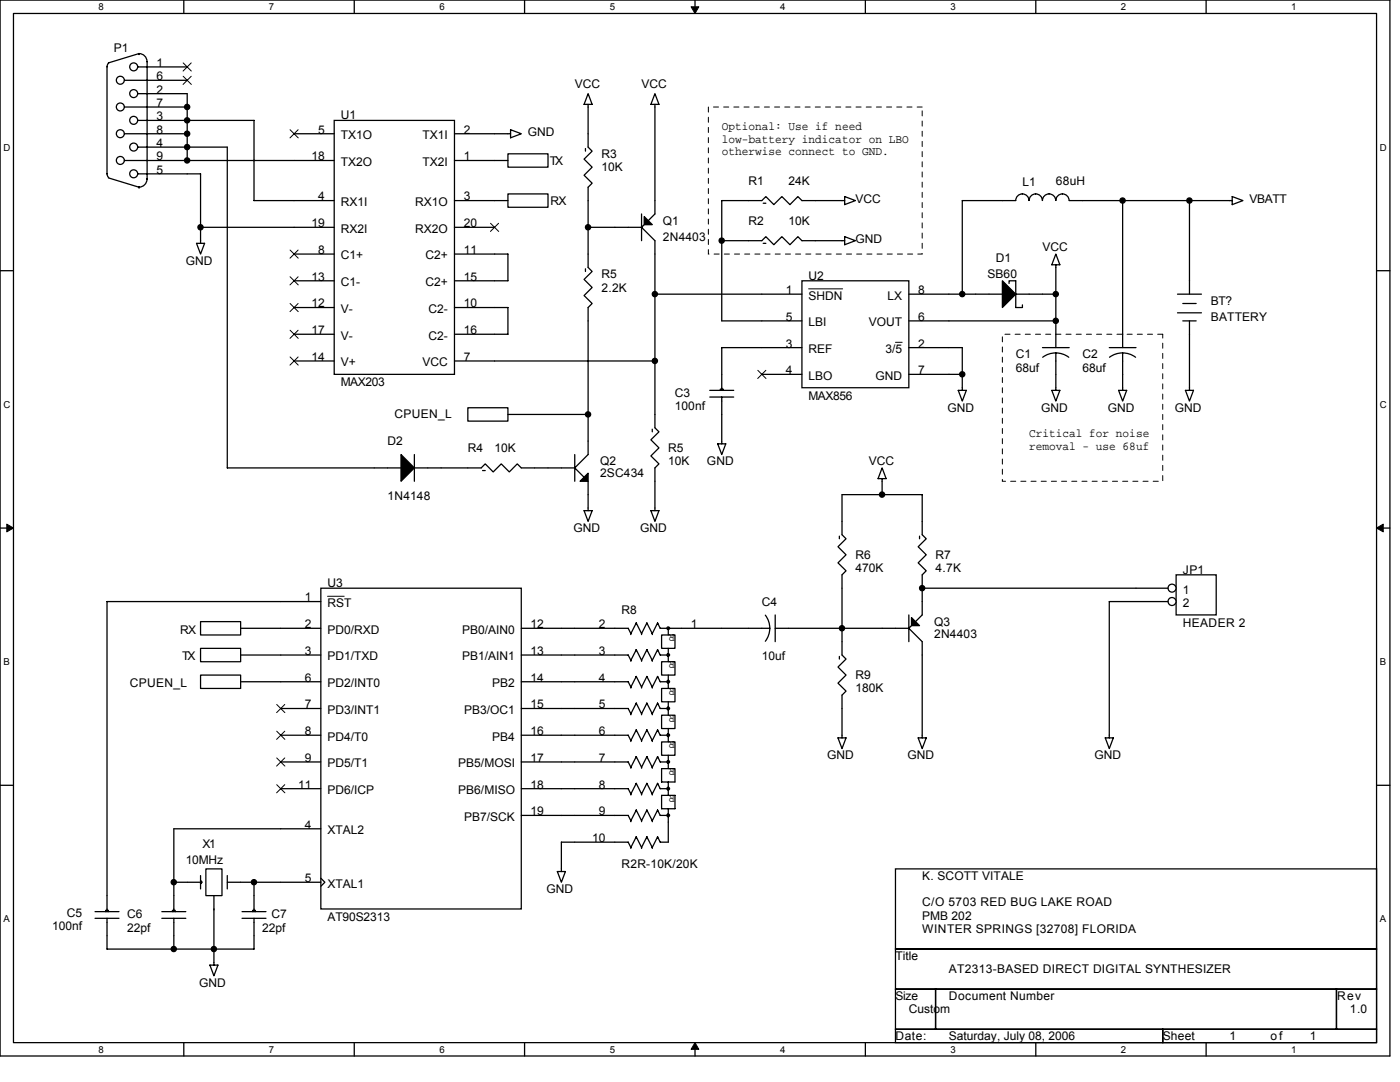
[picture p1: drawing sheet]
<svg xmlns="http://www.w3.org/2000/svg" width="279mm" height="216mm" viewBox="0 0 279 216" stroke-linecap="round" stroke-linejoin="round" font-family="sans-serif">
<path d="M0 0h277.4v210.7h-277.4zM2.7 2.7h272v205.3h-272z" fill="none" stroke="#000" stroke-width=".25"/>
<g fill="#fff">
<path d="M19.7 .3h1.1v2.1h-1.1z"/>
<path d="M19.7 208.3h1.1v2.2h-1.1z"/>
</g>
<path d="M36.7 0v2.7M36.7 208v2.7" fill="none" stroke="#000" stroke-width=".25"/>
<g fill="#fff">
<path d="M53.7 .3h1.1v2.1h-1.1z"/>
<path d="M53.7 208.3h1.1v2.2h-1.1z"/>
</g>
<path d="M70.7 0v2.7M70.7 208v2.7" fill="none" stroke="#000" stroke-width=".25"/>
<g fill="#fff">
<path d="M87.7 .3h1.1v2.1h-1.1z"/>
<path d="M87.7 208.3h1.1v2.2h-1.1z"/>
</g>
<path d="M104.7 0v2.7M104.7 208v2.7" fill="none" stroke="#000" stroke-width=".25"/>
<g fill="#fff">
<path d="M121.7 .3h1.1v2.1h-1.1z"/>
<path d="M121.7 208.3h1.1v2.2h-1.1z"/>
</g>
<path d="M138.7 0v2.7M138.7 208v2.7" fill="none" stroke="#000" stroke-width=".25"/>
<path d="M137.9 1.4h1.6l-.8 1.3zM138.7 208l.8 1.4h-1.6z" fill="#000" stroke="#000" stroke-width=".2"/>
<g fill="#fff">
<path d="M155.7 .3h1.1v2.1h-1.1z"/>
<path d="M155.7 208.3h1.1v2.2h-1.1z"/>
</g>
<path d="M172.7 0v2.7M172.7 208v2.7" fill="none" stroke="#000" stroke-width=".25"/>
<g fill="#fff">
<path d="M189.7 .3h1.1v2.1h-1.1z"/>
<path d="M189.7 208.3h1.1v2.2h-1.1z"/>
</g>
<path d="M206.7 0v2.7M206.7 208v2.7" fill="none" stroke="#000" stroke-width=".25"/>
<g fill="#fff">
<path d="M223.7 .3h1.1v2.1h-1.1z"/>
<path d="M223.7 208.3h1.1v2.2h-1.1z"/>
</g>
<path d="M240.7 0v2.7M240.7 208v2.7" fill="none" stroke="#000" stroke-width=".25"/>
<g fill="#fff">
<path d="M257.7 .3h1.1v2.1h-1.1z"/>
<path d="M257.7 208.3h1.1v2.2h-1.1z"/>
<path d="M.7 28.3h1.4v2.2h-1.4z"/>
<path d="M275.4 28.3h1.4v2.2h-1.4z"/>
<path d="M.7 79.7h1.4v2.1h-1.4z"/>
<path d="M275.4 79.7h1.4v2.1h-1.4z"/>
</g>
<path d="M0 54h2.7M274.7 54h2.7" fill="none" stroke="#000" stroke-width=".25"/>
<g fill="#fff">
<path d="M.7 131h1.3v2.2h-1.3z"/>
<path d="M275.4 131h1.3v2.2h-1.3z"/>
</g>
<path d="M0 105.4h2.7M274.7 105.4h2.7" fill="none" stroke="#000" stroke-width=".25"/>
<path d="M1.4 104.6l1.3 .8-1.3 .7zM274.7 105.4l1.4-.8v1.5z" fill="#000" stroke="#000" stroke-width=".2"/>
<g fill="#fff">
<path d="M.7 182.4h1.3v2.1h-1.3z"/>
<path d="M275.4 182.4h1.3v2.1h-1.3z"/>
</g>
<g fill="none" stroke="#000" stroke-width=".25">
<path d="M37.4 18.7v13.3h29.3M117.4 18.7l.8 2.1h-1.6zM130.7 18.7l.8 2.1h-1.6zM37.4 24h13.3v16h16M37.4 29.4h8v64h34.6M37.4 34.7h2.6v13.9M58.7 26.7h8M66.7 24h24v50.7h-24zM90.7 26.7h11.2M90.7 32h10.7M101.4 30.7h8v2.7h-8zM101.4 38.7h8v2.7h-8z"/>
<path d="M101.9 25.9l2.1 .8-2.1 .8zM116.8 29.6v.6M117.4 20.8v8.6l.8 .8-1.6 1.5 1.6 1.7-1.6 1.6 1.6 1.6-.8 .8v16l.8 .8-1.6 1.6 1.6 1.6-1.6 1.6 1.6 1.6-.8 .8v29.3l-2.7 2.7 1.9 1.8M130.7 20.8v21.9l-1.3 1.3M168.6 39.2l2.1 .8-2.1 .8zM245.9 39.2l2.2 .8-2.2 .8zM39.2 48.6h1.6l-.8 2.1zM40 45.4h26.7M58.7 50.7h8M58.7 56h8M90.7 40h10.7M90.7 45.4h8"/>
<path d="M90.7 50.7h10.7v5.3h-10.7M116.8 53.6v.6M117.4 45.4h10.6M128 45.4l2.7 2.6v10.7h21.3M128 42.7v5.3M128.6 44.8l-.6 .6M130.7 58.7v13.3h-40M144 48v16h8M152.3 48.6h.5M152.3 40.6h.5M168.6 40h-8.6l-.8-.8-1.6 1.6-1.6-1.6-1.6 1.6-1.6-1.6-.8 .8h-8v8h8l.8-.8 1.6 1.6 1.6-1.6 1.6 1.6 1.6-1.6 .8 .8h8.6M168.6 47.2l2.1 .8-2.1 .8z"/>
<path d="M189.4 58.7h10.6M200 40h-8v18.7M201.4 56.6v-.6h1.3v5.4h1.3v-.6M202.7 58.7h8M210.7 50.7l.8 2.1h-1.6zM210.7 52.8v16.6M216 40h29.9M224 40v29.4M235 58.7h4.8M237.4 40v18.7M58.7 61.4h8M58.7 66.7h8"/>
<path d="M58.7 72h8M90.7 61.4h10.7v5.3h-10.7M130.7 72v13.4l.8 .8-1.6 1.6 1.6 1.6-1.6 1.6 1.6 1.6-.8 .8v8.5M141.6 77.9h4.8M141.6 79.2h4.8M143.8 77.9v-.3h.5v.3M144 79.2v9.4M152 69.4h-8v8.5M189.4 64h21.3M189.4 69.4h2.6v8.5M189.4 74.7h2.6M191.2 77.9h1.6l-.8 2.1z"/>
<path d="M208 69.4h5.4M208.1 71.3a4.3 4.3 0 0 1 5.2 0M209.9 77.9h1.6l-.8 2.1zM210.7 70.4v7.5M221.4 69.4h5.3M221.4 71.3a4.3 4.3 0 0 1 5.2 0M223.2 77.9h1.7l-.9 2.1zM224 70.4v7.5M235 62.4h4.8M236.1 64h2.6M236.1 60.6h2.6M236.6 77.9h1.6l-.8 2.1z"/>
<path d="M237.4 64v13.9M82.7 93.4h13.3l.8-.8 1.6 1.6 1.6-1.6 1.6 1.6 1.6-1.6 .8 .8h10.7M82.7 90.7v5.3M93.4 81.4h8v2.6h-8zM96.3 93.9h.5M101.4 82.7h16M114.7 90.7v5.3M117.4 96v5.9M130.2 85.6v.6M143.2 88.6h1.6l-.8 2.1zM176 93.4l.8 2.1h-1.6zM176 95.5v3.2"/>
<path d="M64 117.4h40v64h-40zM116.6 101.9h1.6l-.8 2.1zM129.9 101.9h1.6l-.8 2.1zM167.5 107v.5M183.5 107v.5M184 117.4h.1M184 117.4h42.7M234.7 114.7h8v8h-8zM40 129.4h8v2.6h-8zM40 124h8v2.7h-8zM40 134.7h8v2.7h-8zM48 125.4h16"/>
<path d="M48 130.7h16M48 136h16M64 120h-42.6v61.9M104 125.4h21.4l.5 1M104 130.7h21.4l.5 1.1M104 136h21.4l.5 1.1M125.9 137.1h.1M125.9 131.8h.1M125.9 126.4h.1M127 135h.1M127 129.6h.1M127 124.3h.1"/>
<path d="M127 135l-1.1 2.1M127 135l1 2.1M127 129.6l-1.1 2.2M127 129.6l1 2.2M127 124.3l-1.1 2.1M127 124.3l1 2.1M128 137.1h.1M128 131.8h.1M128 126.4h.1M129.1 135h.1M129.1 129.6h.1M129.1 124.3h.1"/>
<path d="M129.1 135l-1.1 2.1M129.1 135l1.1 2.1M129.1 129.6l-1.1 2.2M129.1 129.6l1.1 2.2M129.1 124.3l-1.1 2.1M129.1 124.3l1.1 2.1M130.2 137.1h.1M130.2 131.8h.1M130.2 126.4h.1M131.2 135h.1M131.2 129.6h.1M131.2 124.3h.1"/>
<path d="M131.2 124.3l.6 1.1h21.8M131.2 129.6l.6 1.1h1.6M131.2 135l.6 1h1.6M131.2 135l-1 2.1M131.2 129.6l-1 2.2M131.2 124.3l-1 2.1M132 137.4h2.7v2.6h-2.7zM132 132h2.7v2.7h-2.7zM132 126.7h2.7v2.7h-2.7zM133.4 125.4v1.3M133.4 129.4v2.6M133.4 134.7v2.7"/>
<path d="M152.7 122.7a4.3 4.3 0 0 1 0 5.3M154.7 125.4h26.7M154.7 122.7v5.3M167.5 131v.5M181.4 125.4l2.6 2.6v19.2M181.4 122.7v5.3M181.9 124.8l-.5 .6M182.7 124l1.3-1.3v-8l.8-.8-1.6-1.6 1.6-1.6-1.6-1.6 1.6-1.6-.8-.8v-8h-16v8l.8 .8-1.6 1.6 1.6 1.6-1.6 1.6 1.6 1.6-.8 .8v16l.8 .8-1.6 1.6 1.6 1.6-1.6 1.6 1.6 1.6-.8 .8v8.5M226.7 120h-5.3v27.2M0 156.7h2.7M56 141.4h8M56 146.7h8"/>
<path d="M56 152h8M56 157.4h8M104 141.4h21.4l.5 1M104 146.7h21.4l.5 1.1M104 152h21.4l.5 1.1M104 157.4h21.4l.5 1M125.9 158.4h.1M125.9 153.1h.1M125.9 147.8h.1M125.9 142.4h.1M127 156.3h.1M127 151h.1"/>
<path d="M127 145.6h.1M127 140.3h.1M127 156.3l-1.1 2.1M127 156.3l1 2.1M127 151l-1.1 2.1M127 151l1 2.1M127 145.6l-1.1 2.2M127 145.6l1 2.2M127 140.3l-1.1 2.1M127 140.3l1 2.1M128 158.4h.1M128 153.1h.1"/>
<path d="M128 147.8h.1M128 142.4h.1M129.1 156.3h.1M129.1 151h.1M129.1 145.6h.1M129.1 140.3h.1M129.1 156.3l-1.1 2.1M129.1 156.3l1.1 2.1M129.1 151l-1.1 2.1M129.1 151l1.1 2.1M129.1 145.6l-1.1 2.2M129.1 145.6l1.1 2.2"/>
<path d="M129.1 140.3l-1.1 2.1M129.1 140.3l1.1 2.1M130.2 158.4h.1M130.2 153.1h.1M130.2 147.8h.1M130.2 142.4h.1M131.2 156.3h.1M131.2 151h.1M131.2 145.6h.1M131.2 140.3h.1M131.2 140.3l.6 1.1h1.6M131.2 145.6l.6 1.1h1.6"/>
<path d="M131.2 151l.6 1h1.6M131.2 156.3l.6 1.1h1.6M131.2 156.3l-1 2.1M131.2 151l-1 2.1M131.2 145.6l-1 2.2M131.2 140.3l-1 2.1M132 148h2.7v2.7h-2.7zM132 142.7h2.7v2.7h-2.7zM132 153.4h2.7v2.6h-2.7zM132 158.7h2.7v2.7h-2.7zM133.4 140v2.7M133.4 145.4v2.6"/>
<path d="M133.4 150.7v2.7M133.4 156v2.7M167.2 147.2h1.6l-.8 2.2zM183.2 147.2h1.6l-.8 2.2zM220.6 147.2h1.6l-.8 2.2zM274.7 156.7h2.7M34.7 176h5.3M40 175.8l.3 .2-.3 .3M40 174.7v2.7M41.1 173.4h3.2v5.3h-3.2zM42.7 178.7v13.9M45.4 176h18.6"/>
<path d="M45.4 174.7v2.7M50.7 176v5.9M64 175.2l.8 .8-.8 .8M64 165.4h-29.3v16.5M104 162.7h21.4l.5 1.1M111.2 173.9h1.6l-.8 2.1zM125.9 169.1h.1M125.9 163.8h.1M125.9 169.1l-.5-1.1h-13.4v5.9M127 167h.1M127 161.6h.1M127 167l-1.1 2.1"/>
<path d="M127 167l1 2.1M127 161.6l-1.1 2.2M127 161.6l1 2.2M128 169.1h.1M128 163.8h.1M129.1 167h.1M129.1 161.6h.1M129.1 167l-1.1 2.1M129.1 167l1.1 2.1M129.1 161.6l-1.1 2.2M129.1 161.6l1.1 2.2M130.2 169.1h.1"/>
<path d="M130.2 163.8h.1M131.2 167h.1M131.2 161.6h.1M131.2 161.6l.6 1.1h1.6M131.2 167l-1 2.1M131.2 161.6l-1 2.2M133.4 161.4v6.6h-1.6l-.6-1M178.7 173.4h96v16h-96zM19 183.2h4.7M19 181.9h4.7M21.1 181.9v-.2h.5v.2M21.4 183.2v6.2h29.3v-6.2"/>
<path d="M32.3 183.2h4.8M32.3 181.9h4.8M34.4 181.9v-.2h.6v.2M34.7 183.2v6.2M41.9 192.6h1.6l-.8 2.1zM42.7 181.4h.1M48.3 183.2h4.8M48.3 181.9h4.8M50.4 181.9v-.2h.6v.2M178.7 189.4h96v8h-96zM178.7 197.4h8v8h-8zM186.7 197.4h80v8h-80z"/>
<path d="M266.7 197.4h8v8h-8zM178.7 205.4h53.4v2.6h-53.4zM232.1 205.4h42.6v2.6h-42.6z"/>
<circle cx="133.4" cy="125.4" r=".27"/>
<circle cx="133.4" cy="130.7" r=".27"/>
<circle cx="133.4" cy="136" r=".27"/>
<circle cx="133.4" cy="157.4" r=".27"/>
<circle cx="133.4" cy="152" r=".27"/>
<circle cx="133.4" cy="141.4" r=".27"/>
<circle cx="133.4" cy="146.7" r=".27"/>
<circle cx="133.4" cy="162.7" r=".27"/>
</g>
<path d="M141.4 21.4h42.6v29.3h-42.6zM200 66.7h32.1v29.3h-32.1z" fill="none" stroke="#000" stroke-width=".2" stroke-dasharray="1 1 1 1 1 1 1 1"/>
<g fill="#000" stroke="#000" stroke-width=".25">
<path d="M128.6 43.2l1.6 1.6h-1.6z" fill-rule="evenodd"/>
<path d="M200 56l2.7 2.7-2.7 2.7z" fill-rule="evenodd"/>
<path d="M80 90.7l2.7 2.7-2.7 2.6z" fill-rule="evenodd"/>
<path d="M115.8 96l1.6-1.6v1.6z" fill-rule="evenodd"/>
<path d="M181.9 123.2l1.6 1.6h-1.6z" fill-rule="evenodd"/>
</g>
<g fill="none" stroke="#000" stroke-width=".2">
<path d="M57.9 25.9l1.6 1.6M59.5 25.9l-1.6 1.6M57.9 49.9l1.6 1.6M57.9 55.2l1.6 1.7M59.5 49.9l-1.6 1.6M59.5 55.2l-1.6 1.7M97.9 44.6l1.6 1.6M99.5 44.6l-1.6 1.6M57.9 60.6l1.6 1.6M57.9 65.9l1.6 1.6M57.9 71.2l1.6 1.7M59.5 60.6l-1.6 1.6"/>
<path d="M59.5 65.9l-1.6 1.6M59.5 71.2l-1.6 1.7M65.4 119h3.3M55.2 140.6l1.7 1.6M55.2 145.9l1.7 1.6M55.2 151.2l1.7 1.7M55.2 156.6l1.7 1.6M56.8 140.6l-1.6 1.6M56.8 145.9l-1.6 1.6M56.8 151.2l-1.6 1.7M56.8 156.6l-1.6 1.6"/>
</g>
<circle cx="233.9" cy="117.4" r=".8" fill="#fff" stroke="#000" stroke-width=".25"/>
<path d="M226.7 117.4h6.4" fill="none" stroke="#000" stroke-width=".25"/>
<circle cx="233.9" cy="120" r=".8" fill="#fff" stroke="#000" stroke-width=".25"/>
<g fill="none" stroke="#000" stroke-width=".25">
<path d="M21.4 13.4v21.3l.3 .7M24.8 16h12.6M27.5 18.7h9.9M27.5 13.4h9.9M27.7 10.7a1.59 1.59 0 0 1 1.6 1.6l.1 23.5M27.7 10.7h.1M27.7 10.7l-6 1.9-.3 .7M21.6 35.5l6.1 1.9M24.8 32h12.6M24.8 26.7h12.6M24.8 21.4h12.6M27.5 34.7h9.9"/>
<path d="M27.5 29.4h9.9M27.5 24h9.9M27.7 37.4h.1M29.3 35.7a1.6 1.6 0 0 1-1.6 1.6M152 58.7h8M160 56h21.4v21.4h-21.4zM181.4 58.7h8M208 40a1.33 1.33 0 0 0-1.3-1.3 1.33 1.33 0 0 0-1.3 1.3 1.32 1.32 0 0 0-1.4-1.3 1.32 1.32 0 0 0-1.3 1.3h-2.7M208 40a1.32 1.32 0 0 1 1.4-1.3 1.32 1.32 0 0 1 1.3 1.3 1.33 1.33 0 0 1 1.3-1.3 1.33 1.33 0 0 1 1.4 1.3M213.4 40h2.6M152 69.4h8M152 74.7h8"/>
<path d="M152 64h8M181.4 69.4h8M181.4 74.7h8M181.4 64h8M226.7 120h6.4"/>
<circle cx="24" cy="16" r=".8"/>
<circle cx="26.7" cy="13.3" r=".8"/>
<circle cx="26.7" cy="18.7" r=".8"/>
<circle cx="24" cy="32" r=".8"/>
<circle cx="24" cy="26.7" r=".8"/>
<circle cx="24" cy="21.3" r=".8"/>
<circle cx="26.7" cy="24" r=".8"/>
<circle cx="26.7" cy="34.7" r=".8"/>
<circle cx="26.7" cy="29.3" r=".8"/>
</g>
<path d="M36.6 15.2l1.6 1.6M36.6 12.6l1.6 1.6M38.2 15.2l-1.7 1.6M38.2 12.6l-1.7 1.6M161.4 57.6h6.8M151.2 73.9l1.7 1.6M152.8 73.9l-1.6 1.6M178.7 68.3h1.3" fill="none" stroke="#000" stroke-width=".2"/>
<g fill="#000" stroke="#000" stroke-width=".25">
<circle cx="37.3" cy="29.3" r=".52"/>
<circle cx="37.3" cy="24" r=".52"/>
<circle cx="37.3" cy="32" r=".52"/>
<circle cx="37.3" cy="21.3" r=".52"/>
<circle cx="37.3" cy="26.7" r=".52"/>
<circle cx="40" cy="45.3" r=".52"/>
<circle cx="117.4" cy="45.3" r=".52"/>
<circle cx="130.7" cy="58.7" r=".52"/>
<circle cx="144" cy="48" r=".52"/>
<circle cx="192" cy="58.7" r=".52"/>
<circle cx="210.7" cy="58.7" r=".52"/>
<circle cx="224" cy="40" r=".52"/>
<circle cx="237.4" cy="40" r=".52"/>
<circle cx="130.7" cy="72" r=".52"/>
<circle cx="192" cy="74.7" r=".52"/>
<circle cx="210.7" cy="64" r=".52"/>
<circle cx="117.4" cy="82.7" r=".52"/>
<circle cx="176" cy="98.7" r=".52"/>
<circle cx="184" cy="117.4" r=".52"/>
<circle cx="168" cy="125.4" r=".52"/>
<circle cx="34.7" cy="176" r=".52"/>
<circle cx="50.7" cy="176" r=".52"/>
<circle cx="34.7" cy="189.4" r=".52"/>
<circle cx="42.7" cy="189.4" r=".52"/>
</g>
<g font-size="2.4">
<text x="22.7" y="10.4">P1</text>
<text x="31.2" y="16">6</text>
<text x="31.2" y="13.3">1</text>
<text x="114.7" y="17.6">VCC</text>
<text x="128" y="17.6">VCC</text>
<text x="31.2" y="21.3">7</text>
<text x="31.2" y="18.7">2</text>
<text x="68" y="23.8">U1</text>
<text x="31.2" y="29.3">4</text>
<text x="31.2" y="26.7">8</text>
<text x="31.2" y="24">3</text>
<text x="63.5" y="26.7">5</text>
<text x="68" y="27.8">TX1O</text>
<text x="84.3" y="27.8">TX1I</text>
<text x="92.6" y="26.7">2</text>
<text x="105.4" y="27.2">GND</text>
<text x="144" y="25.9">Optional: Use if need</text>
<text x="144" y="28.4">low-battery indicator on LBO</text>
<text x="31.2" y="34.7">5</text>
<text x="31.2" y="32">9</text>
<text x="62.2" y="32">18</text>
<text x="68" y="33.1">TX2O</text>
<text x="84.3" y="33.1">TX2I</text>
<text x="92.6" y="32">1</text>
<text x="109.7" y="32.8">TX</text>
<text x="120" y="31.5">R3</text>
<text x="120" y="34.2">10K</text>
<text x="144" y="31">otherwise connect to GND.</text>
<text x="63.5" y="40">4</text>
<text x="68" y="41.1">RX1I</text>
<text x="82.8" y="41.1">RX1O</text>
<text x="92.6" y="40">3</text>
<text x="109.8" y="40.8">RX</text>
<text x="149.4" y="36.8">R1</text>
<text x="157.4" y="36.8">24K</text>
<text x="170.7" y="40.6">VCC</text>
<text x="204" y="37.1">L1</text>
<text x="210.7" y="36.8">68uH</text>
<text x="249.4" y="40.6">VBATT</text>
<text x="62.2" y="45.3">19</text>
<text x="68" y="46.4">RX2I</text>
<text x="82.8" y="46.4">RX2O</text>
<text x="92.6" y="45.3">20</text>
<text x="132.3" y="44.8">Q1</text>
<text x="149.4" y="44.8">R2</text>
<text x="157.4" y="44.8">10K</text>
<text x="37.1" y="52.8">GND</text>
<text x="63.5" y="50.7">8</text>
<text x="68" y="51.8">C1+</text>
<text x="84.9" y="51.8">C2+</text>
<text x="92.6" y="50.7">11</text>
<text x="132.3" y="48">2N4403</text>
<text x="170.7" y="48.6">GND</text>
<text x="198.7" y="52.3">D1</text>
<text x="208" y="50.2">VCC</text>
<text x="62.2" y="56">13</text>
<text x="68" y="57.1">C1-</text>
<text x="84.9" y="57.1">C2+</text>
<text x="92.6" y="56">15</text>
<text x="120" y="55.5">R5</text>
<text x="120" y="58.2">2.2K</text>
<text x="156.8" y="58.7">1</text>
<text x="161.4" y="55.8">U2</text>
<text x="161.4" y="59.8">SHDN</text>
<text x="177.1" y="59.8">LX</text>
<text x="183.2" y="58.7">8</text>
<text x="197.1" y="55.5">SB60</text>
<text x="62.2" y="61.3">12</text>
<text x="68" y="62.4">V-</text>
<text x="85.5" y="62.4">C2-</text>
<text x="92.6" y="61.3">10</text>
<text x="156.8" y="64">5</text>
<text x="161.4" y="65.1">LBI</text>
<text x="173.4" y="65.1">VOUT</text>
<text x="183.2" y="64">6</text>
<text x="241.6" y="60.8">BT?</text>
<text x="241.7" y="64">BATTERY</text>
<text x="62.2" y="66.7">17</text>
<text x="68" y="67.8">V-</text>
<text x="85.5" y="67.8">C2-</text>
<text x="92.6" y="66.7">16</text>
<text x="156.8" y="69.3">3</text>
<text x="161.4" y="70.4">REF</text>
<text x="176.7" y="70.4">3/5</text>
<text x="183.2" y="69.3">2</text>
<text x="202.7" y="71.5">C1</text>
<text x="216" y="71.5">C2</text>
<text x="62.2" y="72">14</text>
<text x="68" y="77.1">MAX203</text>
<text x="68" y="73.1">V+</text>
<text x="84.3" y="73.1">VCC</text>
<text x="92.6" y="72">7</text>
<text x="156.8" y="74.7">4</text>
<text x="161.4" y="75.8">LBO</text>
<text x="174.7" y="75.8">GND</text>
<text x="183.2" y="74.7">7</text>
<text x="202.7" y="74.2">68uf</text>
<text x="216" y="74.2">68uf</text>
<text x="78.7" y="83.5">CPUEN_L</text>
<text x="134.7" y="79.2">C3</text>
<text x="134.7" y="81.9">100nf</text>
<text x="161.4" y="79.8">MAX856</text>
<text x="189.1" y="82.2">GND</text>
<text x="207.8" y="82.2">GND</text>
<text x="221.1" y="82.2">GND</text>
<text x="234.4" y="82.2">GND</text>
<text x="77.4" y="88.8">D2</text>
<text x="205.4" y="87.2">Critical for noise</text>
<text x="205.4" y="89.8">removal - use 68uf</text>
<text x="93.4" y="90.2">R4</text>
<text x="98.7" y="90.2">10K</text>
<text x="119.8" y="92.8">Q2</text>
<text x="119.8" y="95.2">2SC434</text>
<text x="133.4" y="90.2">R5</text>
<text x="133.4" y="92.8">10K</text>
<text x="141.1" y="92.8">GND</text>
<text x="173.4" y="92.8">VCC</text>
<text x="77.4" y="99.8">1N4148</text>
<text x="114.4" y="106.2">GND</text>
<text x="127.8" y="106.2">GND</text>
<text x="170.7" y="111.5">R6</text>
<text x="186.7" y="111.5">R7</text>
<text x="65.4" y="117.1">U3</text>
<text x="170.7" y="114.2">470K</text>
<text x="186.7" y="114.2">4.7K</text>
<text x="236.1" y="114.4">JP1</text>
<text x="236.1" y="118.4">1</text>
<text x="60.8" y="120">1</text>
<text x="60.8" y="125.3">2</text>
<text x="65.4" y="121.1">RST</text>
<text x="105.9" y="125.3">12</text>
<text x="119.5" y="125.3">2</text>
<text x="124" y="122.4">R8</text>
<text x="137.9" y="125.3">1</text>
<text x="152" y="120.8">C4</text>
<text x="186.4" y="124.8">Q3</text>
<text x="236.1" y="125.1">HEADER 2</text>
<text x="236.1" y="121.1">2</text>
<text x="36" y="126.4">RX</text>
<text x="36.4" y="131.8">TX</text>
<text x="60.8" y="130.7">3</text>
<text x="65.4" y="126.4">PD0/RXD</text>
<text x="65.4" y="131.8">PD1/TXD</text>
<text x="92.2" y="126.4">PB0/AIN0</text>
<text x="92.2" y="131.8">PB1/AIN1</text>
<text x="105.9" y="130.7">13</text>
<text x="119.5" y="130.7">3</text>
<text x="134.7" y="126.6" transform="rotate(180 134.7 126.6)">R</text>
<text x="134.7" y="131.9" transform="rotate(180 134.7 131.9)">R</text>
<text x="152" y="131.8">10uf</text>
<text x="186.4" y="127.2">2N4403</text>
<text x="25.9" y="137.1">CPUEN_L</text>
<text x="60.8" y="136">6</text>
<text x="65.4" y="137.1">PD2/INT0</text>
<text x="98.2" y="137.1">PB2</text>
<text x="105.9" y="136">14</text>
<text x="119.5" y="136">4</text>
<text x="134.7" y="137.2" transform="rotate(180 134.7 137.2)">R</text>
<text x="170.7" y="135.5">R9</text>
<text x="60.8" y="141.4">7</text>
<text x="65.4" y="142.5">PD3/INT1</text>
<text x="92.6" y="142.5">PB3/OC1</text>
<text x="105.9" y="141.4">15</text>
<text x="119.5" y="141.4">5</text>
<text x="134.7" y="142.6" transform="rotate(180 134.7 142.6)">R</text>
<text x="170.7" y="138.2">180K</text>
<text x="60.8" y="146.7">8</text>
<text x="65.4" y="147.8">PD4/T0</text>
<text x="98.2" y="147.8">PB4</text>
<text x="105.9" y="146.7">16</text>
<text x="119.5" y="146.7">6</text>
<text x="134.7" y="147.9" transform="rotate(180 134.7 147.9)">R</text>
<text x="60.8" y="152">9</text>
<text x="65.4" y="153.1">PD5/T1</text>
<text x="91.5" y="153.1">PB5/MOSI</text>
<text x="105.9" y="152">17</text>
<text x="119.5" y="152">7</text>
<text x="134.7" y="153.2" transform="rotate(180 134.7 153.2)">R</text>
<text x="165.1" y="151.5">GND</text>
<text x="181.1" y="151.5">GND</text>
<text x="218.4" y="151.5">GND</text>
<text x="59.5" y="157.4">11</text>
<text x="65.4" y="158.5">PD6/ICP</text>
<text x="91.5" y="158.5">PB6/MISO</text>
<text x="105.9" y="157.4">18</text>
<text x="119.5" y="157.4">8</text>
<text x="134.7" y="158.6" transform="rotate(180 134.7 158.6)">R</text>
<text x="60.8" y="165.4">4</text>
<text x="65.4" y="166.5">XTAL2</text>
<text x="92.6" y="163.8">PB7/SCK</text>
<text x="105.9" y="162.7">19</text>
<text x="119.5" y="162.7">9</text>
<text x="37.1" y="172.3">10MHz</text>
<text x="40.4" y="169.1">X1</text>
<text x="118.2" y="168">10</text>
<text x="124.1" y="173.1">R2R-10K/20K</text>
<text x="60.8" y="176">5</text>
<text x="65.4" y="177.1">XTAL1</text>
<text x="109.1" y="178.2">GND</text>
<text x="184" y="175.5">K. SCOTT VITALE</text>
<text x="10.4" y="185.7">100nf</text>
<text x="13.4" y="183">C5</text>
<text x="25.4" y="183.2">C6</text>
<text x="25.4" y="185.9">22pf</text>
<text x="52.3" y="185.9">22pf</text>
<text x="54.2" y="183.2">C7</text>
<text x="65.4" y="183.8">AT90S2313</text>
<text x="184" y="180.8">C/O 5703 RED BUG LAKE ROAD</text>
<text x="184" y="183.5">PMB 202</text>
<text x="178.7" y="191.5">Title</text>
<text x="184" y="186.2">WINTER SPRINGS [32708] FLORIDA</text>
<text x="39.8" y="196.8">GND</text>
<text x="189.4" y="194.2">AT2313-BASED DIRECT DIGITAL SYNTHESIZER</text>
<text x="178.7" y="199.5">Size</text>
<text x="181.4" y="202.2">Custom</text>
<text x="189.4" y="199.5">Document Number</text>
<text x="266.8" y="199.5">Rev</text>
<text x="269.4" y="202.2">1.0</text>
<text x="178.7" y="207.5">Date:</text>
<text x="189.4" y="207.5">Saturday, July 08, 2006</text>
<text x="232.1" y="207.5">Sheet</text>
<text x="245.4" y="207.5">1</text>
<text x="253.6" y="207.5">of</text>
<text x="261.4" y="207.5">1</text>
</g>
<g font-size="1.9">
<text x="19.7" y="2">8</text>
<text x="53.7" y="2">7</text>
<text x="87.7" y="2">6</text>
<text x="121.7" y="2">5</text>
<text x="155.7" y="2">4</text>
<text x="189.7" y="2">3</text>
<text x="223.7" y="2">2</text>
<text x="257.7" y="2">1</text>
<text x=".7" y="30.1">D</text>
<text x="275.4" y="30.1">D</text>
<text x=".7" y="81.4">C</text>
<text x="275.4" y="81.4">C</text>
<text x=".7" y="132.7">B</text>
<text x="275.4" y="132.7">B</text>
<text x=".7" y="184.1">A</text>
<text x="275.4" y="184.1">A</text>
<text x="19.7" y="210">8</text>
<text x="53.7" y="210">7</text>
<text x="87.7" y="210">6</text>
<text x="121.7" y="210">5</text>
<text x="155.7" y="210">4</text>
<text x="189.7" y="210">3</text>
<text x="223.7" y="210">2</text>
<text x="257.7" y="210">1</text>
</g>
</svg>
